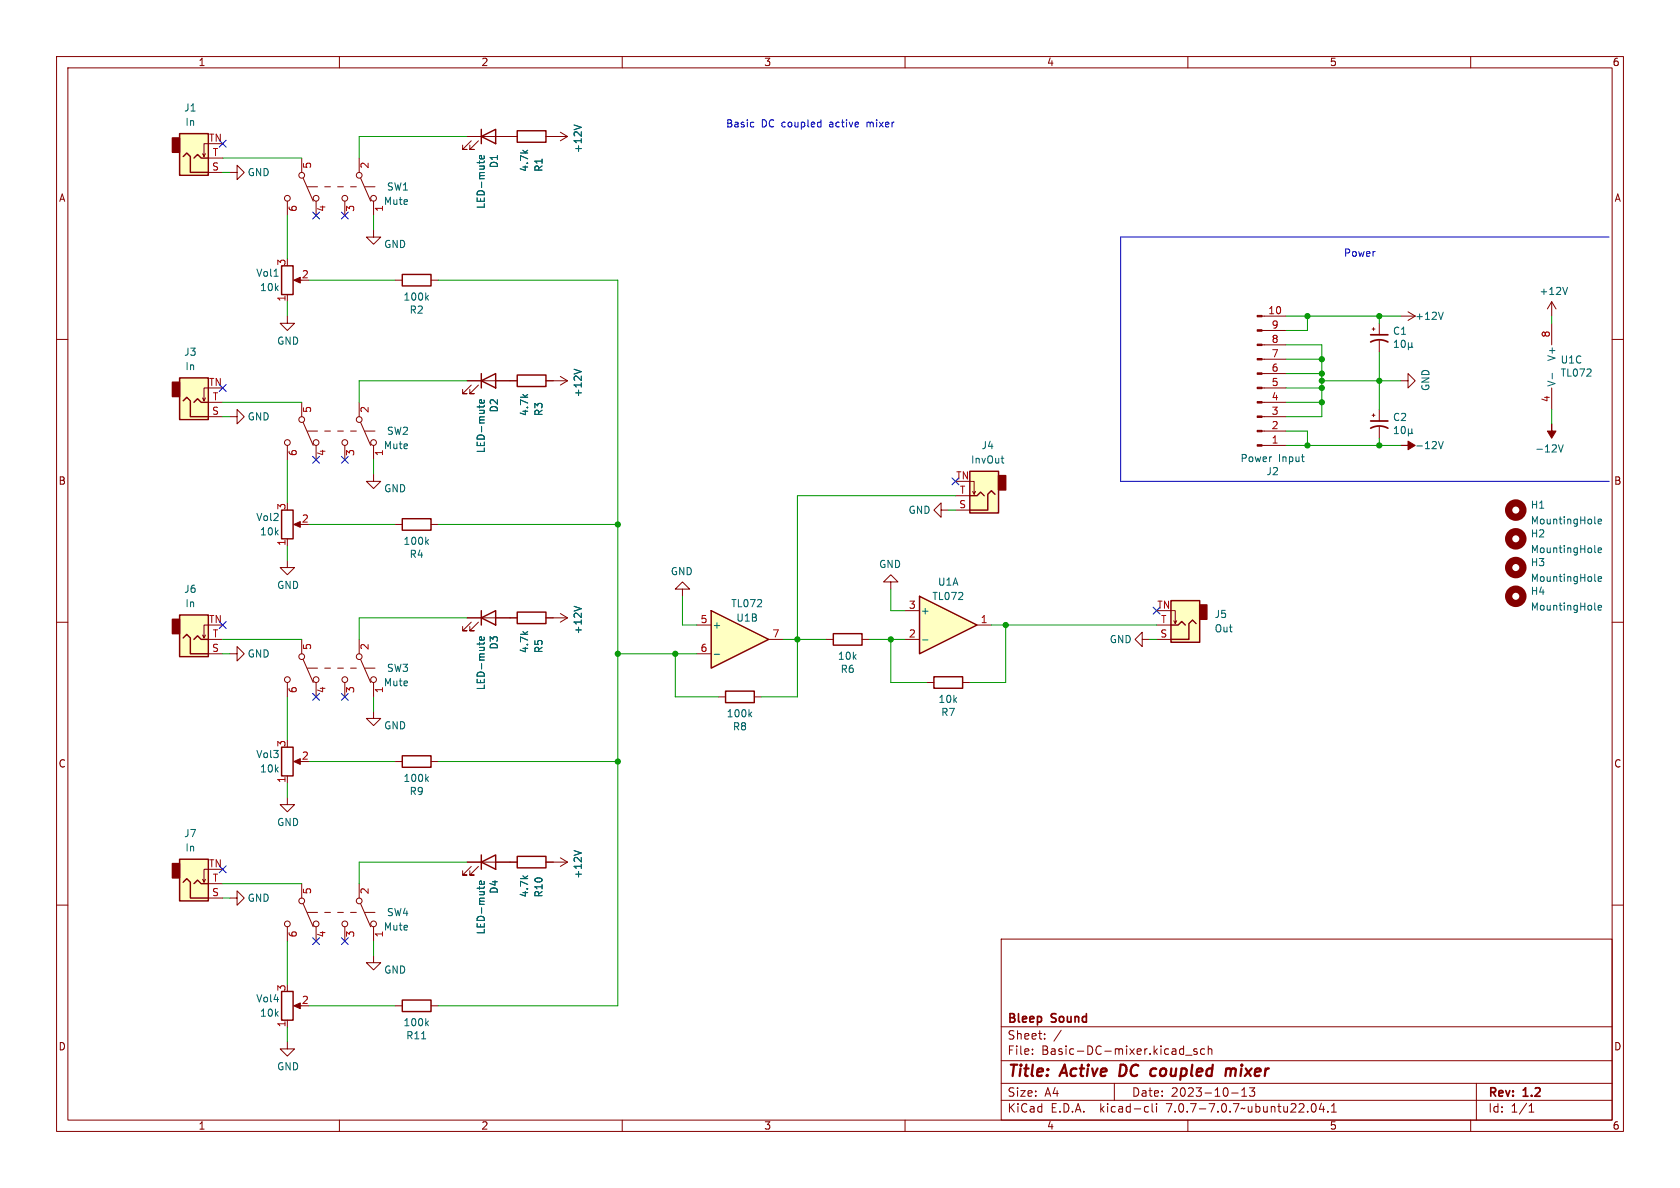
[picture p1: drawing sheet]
<svg xmlns="http://www.w3.org/2000/svg" width="297mm" height="210mm" viewBox="0 0 297 210" stroke-linecap="round" stroke-linejoin="round" font-family="sans-serif">
<g fill="none" stroke="#840000" stroke-width=".18">
<path d="M10 10h277v190h-277zM12 12h273v186h-273zM60 10v2M110 10v2M160 10v2M210 10v2M260 10v2M36.3 27.2l-.2 .5M36.8 25.4h-.7v2.3l-.3-.5M36.8 30.5h2.6M36.8 27.9h2.6M50.8 35.6v2.5"/>
<path d="M53.3 27.9v2.6M53.6 31.5l1.8 4.1M54.4 33h1.7M55.9 35.6v2.5M57.4 33h1M59.7 33h1M61 35.6v2.5M62 33h1M63.5 27.9v2.6M63.8 31.5l1.7 4.1M64.5 33h1.8M66 35.6v2.5"/>
<path d="M10 60h2M50.8 52.1v1.2M52.3 49.5h1M66 40.6v1.3h1.3l-1.3 1.3-1.2-1.3h1.2M69.8 49.5h1.3M76.2 49.5h1.3M223.1 55.9h4.2M223.1 58.4h4.2M242.6 58.2h.5M242.8 57.9v.5M243.8 57.2v2M247.6 55.9h2.6"/>
<path d="M248.9 55.1l1.3 .8M250.2 55.9l-1.3 .7M274.3 53.3l-.7 1.3M274.3 53.3v2.6M274.3 53.3l.8 1.3M285 60h2M223.1 61h4.2M223.1 63.5h4.2M223.1 66h4.2M223.1 68.6h4.2M223.1 71.1h4.2M223.1 73.7h4.2"/>
<path d="M223.1 76.2h4.2M223.1 78.7h4.2M242.6 73.4h.5M242.8 73.2v.5M243.8 60.2v2M243.8 72.4v2M243.8 75.4v2.1M50.8 99.1v1.2h1.3l-1.3 1.3-1.3-1.3h1.3M166.4 90.2v1.2l-1.3-1.2 1.3-1.3v1.3h1.2M168.9 90.2h2.5M168.9 87.6h2.5M171.4 85.1h.8v2.3l.3-.5"/>
<path d="M172 86.9l.2 .5M10 110h2M36.3 112.3l-.2 .5M36.8 110.5h-.7v2.3l-.3-.5M36.8 113h2.6M36.8 115.6h2.6M53.3 113v2.6M53.6 116.6l1.8 4.1M54.4 118.1h1.7M57.4 118.1h1M59.7 118.1h1M62 118.1h1"/>
<path d="M63.5 113v2.6M63.8 116.6l1.7 4.1M64.5 118.1h1.8M146 113h1.3M152.4 113h1.3M157.5 102.9h1.2l-1.2-1.3-1.3 1.3h1.3v1.2M201.9 113v1.3l-1.2-1.3 1.2-1.2v1.2h1.3M285 110h2M50.8 120.7v2.5M50.8 137.2v1.2M52.3 134.6h1M55.9 120.7v2.5"/>
<path d="M61 120.7v2.5M66 125.7v1.3h1.3l-1.3 1.3-1.2-1.3h1.2M66 120.7v2.5M69.8 134.6h1.3M76.2 134.6h1.3M163.8 120.7h1.3M170.2 120.7h1.2M10 160h2M36.3 155.4l-.2 .6M36.8 153.7h-.7v2.3l-.3-.6M36.8 158.8h2.6M36.8 156.2h2.6"/>
<path d="M40.6 158.8h1.3v-1.3l1.3 1.3-1.3 1.2v-1.2M50.8 141v1.2h1.3l-1.3 1.3-1.3-1.3h1.3M53.3 156.2v2.6M53.6 159.8l1.8 4M63.5 156.2v2.6M63.8 159.8l1.7 4M97.8 152.4h2.5M99.1 151.6l1.2 .8M100.3 152.4l-1.2 .8M285 160h2M50.8 163.8v2.6M54.4 161.3h1.7"/>
<path d="M55.9 163.8v2.6M57.4 161.3h1M59.7 161.3h1M61 163.8v2.6M62 161.3h1M64.5 161.3h1.8M66 168.9v1.3h1.3l-1.3 1.3-1.2-1.3h1.2M66 163.8v2.6M69.8 177.8h1.3M76.2 177.8h1.3M177 166h108v32h-108zM50.8 184.2v1.2h1.3l-1.3 1.3-1.3-1.3h1.3"/>
<path d="M60 198v2M110 198v2M160 198v2M177 194.5h108M177 191.5h108M177 187.5h108M177 181.5h108M182.5 186.3v.1M182.5 185.5v.1M184.7 183.6v.1M184.7 182.8v.1M187.6 182.1l-1.3 2"/>
<path d="M197 191.5v3M202.6 195.6l.4 .1M203 196.5l-.4 .1M203.7 195.1v1.3l.2 .2M204.5 195.1v.1M204.5 195.6v1M209.1 185.4l.1 .1M209.2 184.9v1.5M209.2 186.3l-.1 .1M209.6 186.5h1.1M210 198v2M211.6 185.5l-.4-.1-.2 .2 .1 .2 .5 .2v.3h-.6"/>
<path d="M213 185.5l-.5-.1-.3 .3v.4l.2 .2h.6M213.6 185.5l.2-.1 .4 .1v.9M213.6 184.9v1.5M217.7 193.2h1.2M219.5 193.8h.9M219.5 192.7l.5-.4v1.5M220.9 192.3h.9l-.5 .6 .4 .1v.7l-.2 .1h-.4l-.2-.1M232 195.2l.2-.1a.81 .81 0 0 1 .6 .6 .81 .81 0 0 1-.3 .8l-.2 .1a.81 .81 0 0 1-.6-.6 .81 .81 0 0 1 .3-.8zM233.6 195l-.4 1.1h1M234 195.6v1M234.7 196.5v.1M235.4 196.6h.8"/>
<path d="M235.4 195.5l.4-.4v1.5M260 198v2M261 191.5v6.5M270.3 196.6h.9M270.3 195.5l.4-.4v1.5"/>
<circle cx="50.8" cy="35.1" r=".51"/>
<circle cx="53.3" cy="31" r=".51"/>
<circle cx="55.9" cy="35.1" r=".51"/>
<circle cx="61" cy="35.1" r=".51"/>
<circle cx="63.5" cy="31" r=".51"/>
<circle cx="66" cy="35.1" r=".51"/>
<circle cx="53.3" cy="116.1" r=".51"/>
<circle cx="63.5" cy="116.1" r=".51"/>
<circle cx="50.8" cy="120.1" r=".51"/>
<circle cx="55.9" cy="120.1" r=".51"/>
<circle cx="61" cy="120.1" r=".51"/>
<circle cx="66" cy="120.1" r=".51"/>
<circle cx="53.3" cy="159.3" r=".51"/>
<circle cx="63.5" cy="159.3" r=".51"/>
<circle cx="50.8" cy="163.3" r=".51"/>
<circle cx="55.9" cy="163.3" r=".51"/>
<circle cx="61" cy="163.3" r=".51"/>
<circle cx="66" cy="163.3" r=".51"/>
</g>
<path d="M198.1 188.2l-.2 2h.4M203.8 188.9l.6 .1M204.3 190.1l-.6 .1M216.9 189l.5-.1 .2 .3M217.6 189.2l-.1 1M218.4 189a.5 .5 0 0 0-.8 .2" fill="none" stroke="#840000" stroke-width=".4"/>
<g fill="none" stroke="#840000" stroke-width="1.3">
<circle cx="268" cy="95.2" r="1.27"/>
<circle cx="268" cy="90.2" r="1.27"/>
<circle cx="268" cy="105.4" r="1.27"/>
<circle cx="268" cy="100.3" r="1.27"/>
</g>
<g fill="none" stroke="#006464" stroke-width=".18">
<path d="M48.5 48.8h.7M75.4 52.6l.3 .5M75.7 52.2l-.4 .5M255.1 55.2l-.4 1.3M277.1 50.8l-.4 1.3M246.5 76.7h.7M246.5 60.5l.4-.4v1.3M246.5 75.7l.4-.3v1.3M246.5 61.4h.7M247.8 75.5l.2-.1a.68 .68 0 0 1 .5 .6 .68 .68 0 0 1-.5 .7l-.2-.2-.1-.3zM247.8 60.3l.2-.2a.68 .68 0 0 1 .5 .7 .68 .68 0 0 1-.5 .6l-.2-.1-.1-.4zM249 76.5l.2 .2h.2l.2-.2"/>
<path d="M249 60.6v1.2M249 75.8v1.3M249 61.2l.2 .2h.2l.2-.2M249.6 76.5l.2 .2M249.6 60.6v.6M249.6 75.8v.7M249.6 61.2l.2 .2M254.3 78l.4 1.3 .4-1.3M275.5 78.6l.4 1.3 .5-1.3M177 81h.5M177.3 81.9h.2M230.1 80.8h.5"/>
<path d="M230.4 81.6h.2M281.9 97.5l.2 .2M281.9 92.4l.2 .2M282.5 97.3l.6-.1v-.3l-.4-.1-.2 .2 .1 .6h.5M282.5 92.2l.6-.1v-.3h-.4l-.2 .2 .1 .6h.5M281.9 107.7l.2 .2M281.9 102.6l.2 .2M282.5 102.4l.6-.2v-.2l-.4-.1-.2 .2 .1 .6h.5M282.5 107.4l.6-.1v-.2l-.4-.1-.2 .2 .1 .6h.5M75.4 137.7l.3 .4M75.7 137.3l-.4 .5M101.5 150.4l1.3 .4"/>
<path d="M74.5 183.6h.8M75.4 180.8l.3 .5M75.7 180.5l-.4 .5"/>
</g>
<g fill="#ffffc2" stroke="#ffffc2" stroke-width=".18">
<path d="M171.4 83.3h5.1v7.4h-5.1z"/>
<path d="M31.7 23.6h5.1v7.4h-5.1z"/>
<path d="M31.7 151.9h5.1v7.4h-5.1z"/>
<path d="M31.7 108.7h5.1v7.4h-5.1z"/>
</g>
<g fill="#840000" stroke="#840000" stroke-width=".25">
<path d="M176.5 84.1h1.3v2.5h-1.3z"/>
<path d="M30.5 24.4h1.2v2.5h-1.2z"/>
<path d="M30.5 152.7h1.2v2.5h-1.2z"/>
<path d="M30.5 109.5h1.2v2.5h-1.2z"/>
</g>
<g fill="none" stroke="#840000" stroke-width=".25">
<path d="M31.7 23.6h5.1v7.4h-5.1zM32.4 27.7l.6-.6 .7 .6v2.8h3.1M34.3 27.9l.6-.6 .7 .6h1.2M49.8 47h2v5.1h-2zM71.1 48.5h5.1v2h-5.1zM171.4 83.3h5.1v7.4h-5.1zM171.4 87.6h1.3l.7-.6 .6 .6M175.9 87.4l-.6-.7-.7 .7v2.8h-3.2M31.7 108.7h5.1v7.4h-5.1zM32.4 112.8l.6-.7 .7 .7v2.8h3.1M34.3 113l.6-.6 .7 .6h1.2M147.3 112h5.1v2h-5.1z"/>
<path d="M165.1 119.6h5.1v2.1h-5.1zM49.8 132.1h2v5.1h-2zM71.1 133.6h5.1v2h-5.1zM31.7 151.9h5.1v7.4h-5.1zM32.4 156l.6-.7 .7 .7v2.8h3.1M34.3 156.2l.6-.6 .7 .6h1.2M71.1 176.8h5.1v2h-5.1z"/>
</g>
<path d="M242.3 59.2h3.1M242.3 75.7a3.2 3.2 0 0 1 3.1 0M242.3 60.5a3.2 3.2 0 0 1 3.1 0M242.3 74.4h3.1" fill="none" stroke="#840000" stroke-width=".3"/>
<g fill="#840000" stroke="#840000" stroke-width=".18">
<path d="M222.2 55.8h.9v.2h-.9z"/>
<path d="M222.2 58.3h.9v.2h-.9z"/>
<path d="M222.2 60.8h.9v.3h-.9z"/>
<path d="M222.2 63.4h.9v.2h-.9z"/>
<path d="M222.2 65.9h.9v.3h-.9z"/>
<path d="M222.2 68.5h.9v.2h-.9z"/>
<path d="M222.2 71h.9v.2h-.9z"/>
<path d="M222.2 73.5h.9v.3h-.9z"/>
<path d="M222.2 76.1h.9v.2h-.9z"/>
<path d="M222.2 78.6h.9v.3h-.9z"/>
<path d="M274.3 74.9v1.3h.8l-.8 1.3-.7-1.3h.7z"/>
<path d="M51.9 49.5l1.2-.5v1z"/>
<path d="M247.6 78.7h1.3v-.7l1.3 .7-1.3 .8v-.8z"/>
<path d="M51.9 134.6l1.2-.5v1z"/>
</g>
<path d="M162.6 105.4l10.1 5.1-10.1 5.1z" fill="#ffffc2"/>
<path d="M71.1 91.7h5.1v2h-5.1zM85.1 109.2l2.5-1.2v2.5zM85.1 108v2.5M162.6 105.4l10.1 5.1-10.1 5.1zM207 106.2h5.1v7.3h-5.1zM207 110.5h1.3l.6-.6 .6 .6M211.5 110.2l-.7-.6-.6 .6v2.8h-3.2M49.8 175.3h2v5h-2z" fill="none" stroke="#840000" stroke-width=".25"/>
<g fill="none" stroke="#840000" stroke-width=".18">
<path d="M69.8 92.7h1.3M76.2 92.7h1.3M40.6 115.6h1.3v-1.3l1.3 1.3-1.3 1.2v-1.2M82.5 109.2h7.7M83.3 110l-1.5 1.5h.7h-.7v-.8M84.6 110l-1.5 1.5h.7h-.7v-.8M97.8 109.2h2.5M99.1 108.5l1.2 .7M100.3 109.2l-1.2 .8M160 113h2.6M160 108h2.6M172.7 110.5h2.6"/>
<path d="M204.5 110.5h2.5M204.5 113h2.5M207 108h.8v2.2l.2-.5M207.5 109.7l.3 .5M52.3 177.8h1M50.8 180.3v1.3"/>
</g>
<path d="M75.4 95.8l.3 .4M75.7 95.4l-.4 .5M84.8 113.5v.5M85.6 112.6v.4l-.2 .2-.6-.1v-.5h.3l.1 .6M85.6 113.5v.2M101.5 107.2l1.3 .4M163.1 113.1h1" fill="none" stroke="#006464" stroke-width=".18"/>
<path d="M51.9 177.8l1.2-.5v1z" fill="#840000" stroke="#840000" stroke-width=".18"/>
<path d="M207 106.2h5.1v7.3h-5.1z" fill="#ffffc2" stroke="#ffffc2" stroke-width=".18"/>
<path d="M212.1 106.9h1.3v2.6h-1.3z" fill="#840000" stroke="#840000" stroke-width=".25"/>
<path d="M125.7 108l10.2 5-10.2 5.1z" fill="#ffffc2"/>
<g fill="none" stroke="#840000" stroke-width=".25">
<path d="M85.1 24.1l2.5-1.2v2.5zM85.1 22.9v2.5M91.4 23.1h5.1v2h-5.1zM31.7 66.8h5.1v7.4h-5.1zM32.4 70.9l.6-.7 .7 .7v2.8h3.1M34.3 71.1l.6-.6 .7 .6h1.2M85.1 67.3l2.5-1.3v2.6zM85.1 66v2.6M91.4 66.3h5.1v2h-5.1zM49.8 90.2h2v5.1h-2zM91.4 108.2h5.1v2h-5.1zM125.7 108l10.2 5-10.2 5.1z"/>
<path d="M128.3 122.2h5v2h-5zM85.1 152.4l2.5-1.3v2.6zM85.1 151.1v2.6M91.4 151.4h5.1v2h-5.1z"/>
</g>
<g fill="none" stroke="#840000" stroke-width=".18">
<path d="M40.6 30.5h1.3v-1.3l1.3 1.3-1.3 1.3v-1.3M82.5 24.1h8.9M83.3 24.9l-1.5 1.5h.7h-.7v-.7M84.6 24.9l-1.5 1.5h.7h-.7v-.7M96.5 24.1h3.8M99.1 23.4l1.2 .7M100.3 24.1l-1.2 .8M50.8 55.9v1.3h1.3l-1.3 1.2-1.3-1.2h1.3M274.3 57.2v3.8M36.3 70.4l-.2 .5M36.8 68.6h-.7v2.3l-.3-.5M36.8 73.7h2.6"/>
<path d="M36.8 71.1h2.6M40.6 73.7h1.3v-1.3l1.3 1.3-1.3 1.2v-1.2M50.8 78.7v2.6M53.3 71.1v2.6M53.6 74.7l1.8 4M54.4 76.2h1.7M55.9 78.7v2.6M57.4 76.2h1M59.7 76.2h1M61 78.7v2.6M62 76.2h1M63.5 71.1v2.6"/>
<path d="M63.8 74.7l1.7 4M64.5 76.2h1.8M66 78.7v2.6M82.5 67.3h8.9M83.3 68.1l-1.5 1.5h.7h-.7v-.8M84.6 68.1l-1.5 1.5h.7h-.7v-.8M96.5 67.3h3.8M99.1 66.5l1.2 .8M100.3 67.3l-1.2 .8M247.6 67.3h1.3v-1.3l1.3 1.3-1.3 1.3v-1.3M274.3 68.6v3.8M50.8 95.3v1.2"/>
<path d="M52.3 92.7h1M66 83.8v1.3h1.3l-1.3 1.3-1.2-1.3h1.2M82.5 109.2h2.6M87.6 109.2h3.8M96.5 109.2h1.3M120.6 104.1h1.3l-1.3-1.2-1.2 1.2h1.2v1.3M123.2 110.5h2.5M123.2 115.6h2.5M135.9 113h2.5M127 123.2h1.3M133.3 123.2h1.3M82.5 152.4h8.9"/>
<path d="M83.3 153.2l-1.5 1.5h.7h-.7v-.8M84.6 153.2l-1.5 1.5h.7h-.7v-.8M96.5 152.4h1.3"/>
<circle cx="50.8" cy="78.2" r=".51"/>
<circle cx="53.3" cy="74.2" r=".51"/>
<circle cx="55.9" cy="78.2" r=".51"/>
<circle cx="61" cy="78.2" r=".51"/>
<circle cx="63.5" cy="74.2" r=".51"/>
<circle cx="66" cy="78.2" r=".51"/>
</g>
<g fill="none" stroke="#006464" stroke-width=".18">
<path d="M84.8 28.4v.5M85.6 27.5v.4l-.2 .2-.6-.1v-.5h.3l.1 .6M85.6 28.4v.2M101.5 22.1l1.3 .4M84.8 71.6v.5M85.6 70.7v.4l-.2 .2-.6-.1v-.5h.3l.1 .6M85.6 71.6v.1M101.5 65.3l1.3 .4M274.4 66v1M84.8 113.5v.5M85.6 112.6v.4l-.2 .2-.6-.1v-.5h.3l.1 .6M85.6 113.5v.2"/>
<path d="M101.5 107.2l1.3 .4M126.3 115.7h.9M132.5 126.2l.4 .5M132.9 125.9l-.5 .5M84.8 156.7v.5M85.6 155.8v.4l-.2 .2-.6-.1v-.5h.3l.1 .6M85.6 156.7v.1M101.5 150.4l1.3 .4"/>
</g>
<path d="M51.9 92.7l1.2-.5v1z" fill="#840000" stroke="#840000" stroke-width=".18"/>
<path d="M31.7 66.8h5.1v7.4h-5.1z" fill="#ffffc2" stroke="#ffffc2" stroke-width=".18"/>
<path d="M30.5 67.6h1.2v2.5h-1.2z" fill="#840000" stroke="#840000" stroke-width=".25"/>
<path d="M133.1 21.6l.2 .1M133.3 22.4h-.2M145 21.6l.1 .1M145.1 21.2v1.2M145.1 22.4h-.1M284.5 41.9h-86.4v43.2h86.4" fill="none" stroke="#0000c2" stroke-width=".18"/>
<g fill="none" stroke="#009600" stroke-width=".18">
<path d="M39.4 27.9h13.9M39.4 30.5h1.2M50.8 38.1v7.6M66 38.1v2.5M82.5 24.1h-19v3.8M50.8 53.3v2.6M54.6 49.5h15.2M77.5 49.5h31.7v128.3h-31.7M227.3 55.9h20.3M231.1 55.9v2.5h-3.8M243.8 55.9v1.3M274.3 55.9v1.3"/>
<path d="M39.4 71.1h13.9M39.4 73.7h1.2M82.5 67.3h-19v3.8M227.3 61h6.4v12.7h-6.4M227.3 78.7h20.3M227.3 76.2h3.8v2.5M227.3 68.6h6.4M227.3 66h6.4M227.3 71.1h6.4M227.3 63.5h6.4M233.7 67.3h13.9M243.8 62.2v10.2"/>
<path d="M243.8 77.5v1.2M274.3 72.4v2.5M50.8 81.3v7.6M50.8 96.5v2.6M54.6 92.7h15.2M66 81.3v2.5M77.5 92.7h31.7M167.6 90.2h1.3M168.9 87.6h-27.9v35.6h-6.4M39.4 115.6h1.2M39.4 113h13.9M82.5 109.2h-19v3.8"/>
<path d="M109.2 115.6h14M119.4 115.6v7.6h7.6M120.6 105.4v5.1h2.6M138.4 113h7.6M153.7 113h6.3M157.5 113v7.7h6.3M157.5 104.1v3.9h2.5M175.3 110.5h29.2M177.8 110.5v10.2h-6.4M203.2 113h1.3M50.8 123.2v7.6M50.8 138.4v2.6"/>
<path d="M54.6 134.6h15.2M66 123.2v2.5M77.5 134.6h31.7M39.4 156.2h13.9M39.4 158.8h1.2M82.5 152.4h-19v3.8M50.8 166.4v7.6M54.6 177.8h15.2M66 166.4v2.5M50.8 181.6v2.6"/>
</g>
<g fill="none" stroke="#000084" stroke-width=".18">
<path d="M38.8 24.8l1.2 1.2M40 24.8l-1.2 1.2M55.3 37.5l1.2 1.2M56.5 37.5l-1.2 1.2M60.4 37.5l1.2 1.2M61.6 37.5l-1.2 1.2M38.8 68l1.2 1.2M40 68l-1.2 1.2M55.3 80.7l1.2 1.2M56.5 80.7l-1.2 1.2M60.4 80.7l1.2 1.2M61.6 80.7l-1.2 1.2"/>
<path d="M168.3 84.5l1.2 1.2M169.5 84.5l-1.2 1.2M38.8 109.9l1.2 1.2M40 109.9l-1.2 1.2M203.9 107.3l1.2 1.3M205.1 107.3l-1.2 1.3M55.3 122.6l1.2 1.2M56.5 122.6l-1.2 1.2M60.4 122.6l1.2 1.2M61.6 122.6l-1.2 1.2M38.8 153.1l1.2 1.2M40 153.1l-1.2 1.2"/>
<path d="M55.3 165.8l1.2 1.2M56.5 165.8l-1.2 1.2M60.4 165.8l1.2 1.2M61.6 165.8l-1.2 1.2"/>
</g>
<g fill="#009600" stroke="#009600" stroke-width=".18">
<circle cx="119.4" cy="115.6" r=".46"/>
<circle cx="109.2" cy="92.7" r=".46"/>
<circle cx="231.1" cy="55.9" r=".46"/>
<circle cx="243.8" cy="55.9" r=".46"/>
<circle cx="233.7" cy="63.5" r=".46"/>
<circle cx="233.7" cy="71.1" r=".46"/>
<circle cx="231.1" cy="78.7" r=".46"/>
<circle cx="157.5" cy="113" r=".46"/>
<circle cx="177.8" cy="110.5" r=".46"/>
<circle cx="233.7" cy="68.6" r=".46"/>
<circle cx="243.8" cy="67.3" r=".46"/>
<circle cx="233.7" cy="67.3" r=".46"/>
<circle cx="233.7" cy="66" r=".46"/>
<circle cx="243.8" cy="78.7" r=".46"/>
<circle cx="109.2" cy="134.6" r=".46"/>
<circle cx="109.2" cy="115.6" r=".46"/>
<circle cx="141" cy="113" r=".46"/>
</g>
<g font-size="2.8" fill="#840000">
<text x="178" y="190.9">Title:</text>
<text x="187.7" y="190.9">Active</text>
<text x="198.7" y="190.9">DC</text>
<text x="205.1" y="190.9">coupled</text>
<text x="219.1" y="190.9">mixer</text>
</g>
<g font-size="2.1" fill="#840000">
<text x="178" y="184">Sheet:</text>
<text x="178" y="181.2">Bleep</text>
<text x="186" y="181.2">Sound</text>
<text x="178" y="186.7">File:</text>
<text x="184.1" y="186.7">Basic-DC-mixer.kicad_sch</text>
<text x="178" y="196.9">KiCad</text>
<text x="178" y="194.1">Size:</text>
<text x="184.7" y="194.1">A4</text>
<text x="185.7" y="196.9">E.D.A.</text>
<text x="194.6" y="196.9">kicad-cli</text>
<text x="200" y="194.1">Date:</text>
<text x="206.5" y="196.9">7.0.7-7.0.7~ubuntu22.04.1</text>
<text x="207" y="194.1">2023-10-13</text>
<text x="263" y="194.3">Rev:</text>
<text x="263" y="196.9">Id:</text>
<text x="267.1" y="196.9">1/1</text>
<text x="269.4" y="194.3">1.2</text>
</g>
<g font-size="1.8" fill="#840000">
<text x="35" y="11.9">1</text>
<text x="85" y="11.9">2</text>
<text x="135" y="11.9">3</text>
<text x="185" y="11.9">4</text>
<text x="235" y="11.9">5</text>
<text x="285" y="11.9">6</text>
<text x="10.3" y="35.9">A</text>
<text x="285.3" y="35.9">A</text>
<text x="10.3" y="85.9">B</text>
<text x="285.3" y="85.9">B</text>
<text x="10.3" y="135.9">C</text>
<text x="285.3" y="135.9">C</text>
<text x="10.3" y="185.9">D</text>
<text x="285.3" y="185.9">D</text>
<text x="35" y="199.9">1</text>
<text x="85" y="199.9">2</text>
<text x="135" y="199.9">3</text>
<text x="185" y="199.9">4</text>
<text x="235" y="199.9">5</text>
<text x="285" y="199.9">6</text>
</g>
<g font-size="1.8" fill="#006464">
<text x="32.5" y="19.9">J1</text>
<text x="32.7" y="22.5">In</text>
<text x="88.2" y="29.8" transform="rotate(-90 88.2 29.8)">D1</text>
<text x="103" y="27.2" transform="rotate(-90 103 27.2)">+12V</text>
<text x="43.7" y="31.3">GND</text>
<text x="68.3" y="33.9">SW1</text>
<text x="93.6" y="30.5" transform="rotate(-90 93.6 30.5)">4.7k</text>
<text x="96.1" y="30.5" transform="rotate(-90 96.1 30.5)">R1</text>
<text x="67.8" y="36.4">Mute</text>
<text x="85.9" y="37" transform="rotate(-90 85.9 37)">LED-mute</text>
<text x="67.8" y="44">GND</text>
<text x="45.2" y="49.1">Vol1</text>
<text x="45.9" y="51.7">10k</text>
<text x="71.2" y="53.3">100k</text>
<text x="272.1" y="52.3">+12V</text>
<text x="72.3" y="55.7">R2</text>
<text x="246.2" y="59.4">C1</text>
<text x="250.1" y="56.7">+12V</text>
<text x="32.5" y="63.1">J3</text>
<text x="32.7" y="65.6">In</text>
<text x="48.9" y="61.1">GND</text>
<text x="275.2" y="64" transform="rotate(-90 275.2 64)">V+</text>
<text x="275.8" y="64.5">U1C</text>
<text x="103" y="70.3" transform="rotate(-90 103 70.3)">+12V</text>
<text x="252.9" y="69.2" transform="rotate(-90 252.9 69.2)">GND</text>
<text x="275.2" y="68.5" transform="rotate(-90 275.2 68.5)">V-</text>
<text x="275.8" y="66.8">TL072</text>
<text x="43.7" y="74.5">GND</text>
<text x="68.3" y="77.1">SW2</text>
<text x="88.2" y="73" transform="rotate(-90 88.2 73)">D2</text>
<text x="93.6" y="73.7" transform="rotate(-90 93.6 73.7)">4.7k</text>
<text x="96.1" y="73.7" transform="rotate(-90 96.1 73.7)">R3</text>
<text x="246.2" y="74.6">C2</text>
<text x="67.8" y="79.6">Mute</text>
<text x="85.9" y="80.2" transform="rotate(-90 85.9 80.2)">LED-mute</text>
<text x="171.6" y="82.1">InvOut</text>
<text x="173.4" y="79.6">J4</text>
<text x="219.2" y="81.9">Power</text>
<text x="226" y="81.9">Input</text>
<text x="250.1" y="79.6">-12V</text>
<text x="271.3" y="80.2">-12V</text>
<text x="67.8" y="87.2">GND</text>
<text x="223.8" y="84.2">J2</text>
<text x="45.2" y="92.3">Vol2</text>
<text x="45.9" y="94.8">10k</text>
<text x="160.5" y="91">GND</text>
<text x="270.5" y="95.2">H2</text>
<text x="270.5" y="90.1">H1</text>
<text x="270.5" y="92.9">MountingHole</text>
<text x="71.2" y="96.5">100k</text>
<text x="72.3" y="98.8">R4</text>
<text x="118.5" y="101.9">GND</text>
<text x="155.3" y="100.6">GND</text>
<text x="270.5" y="98">MountingHole</text>
<text x="270.5" y="100.3">H3</text>
<text x="32.5" y="105">J6</text>
<text x="32.7" y="107.5">In</text>
<text x="48.9" y="104.3">GND</text>
<text x="129.2" y="107.5">TL072</text>
<text x="164.7" y="106.3">TL072</text>
<text x="165.7" y="103.7">U1A</text>
<text x="270.5" y="105.4">H4</text>
<text x="270.5" y="103.1">MountingHole</text>
<text x="103" y="112.2" transform="rotate(-90 103 112.2)">+12V</text>
<text x="125.9" y="111.4">+</text>
<text x="130.1" y="110.1">U1B</text>
<text x="162.7" y="108.8">+</text>
<text x="196.1" y="113.9">GND</text>
<text x="214.6" y="109.4">J5</text>
<text x="214.6" y="112">Out</text>
<text x="270.5" y="108.1">MountingHole</text>
<text x="43.7" y="116.4">GND</text>
<text x="68.3" y="119">SW3</text>
<text x="88.2" y="114.9" transform="rotate(-90 88.2 114.9)">D3</text>
<text x="93.6" y="115.6" transform="rotate(-90 93.6 115.6)">4.7k</text>
<text x="96.1" y="115.6" transform="rotate(-90 96.1 115.6)">R5</text>
<text x="148" y="116.8">10k</text>
<text x="148.5" y="119.2">R6</text>
<text x="67.8" y="121.5">Mute</text>
<text x="85.9" y="122.1" transform="rotate(-90 85.9 122.1)">LED-mute</text>
<text x="165.8" y="124.5">10k</text>
<text x="67.8" y="129.1">GND</text>
<text x="128.4" y="127">100k</text>
<text x="129.5" y="129.3">R8</text>
<text x="166.3" y="126.8">R7</text>
<text x="45.2" y="134.2">Vol3</text>
<text x="45.9" y="136.8">10k</text>
<text x="71.2" y="138.4">100k</text>
<text x="72.3" y="140.7">R9</text>
<text x="32.5" y="148.2">J7</text>
<text x="48.9" y="146.2">GND</text>
<text x="32.7" y="150.7">In</text>
<text x="103" y="155.4" transform="rotate(-90 103 155.4)">+12V</text>
<text x="43.7" y="159.6">GND</text>
<text x="88.2" y="158.1" transform="rotate(-90 88.2 158.1)">D4</text>
<text x="93.6" y="158.7" transform="rotate(-90 93.6 158.7)">4.7k</text>
<text x="96.1" y="158.7" transform="rotate(-90 96.1 158.7)">R10</text>
<text x="67.8" y="164.7">Mute</text>
<text x="68.3" y="162.2">SW4</text>
<text x="85.9" y="165.3" transform="rotate(-90 85.9 165.3)">LED-mute</text>
<text x="67.8" y="172.3">GND</text>
<text x="45.2" y="177.4">Vol4</text>
<text x="45.9" y="179.9">10k</text>
<text x="71.2" y="181.6">100k</text>
<text x="71.7" y="183.9">R11</text>
<text x="48.9" y="189.4">GND</text>
</g>
<g font-size="1.8" fill="#0000c2">
<text x="128.3" y="22.6">Basic</text>
<text x="134.6" y="22.6">DC coupled</text>
<text x="146.9" y="22.6">active</text>
<text x="153.7" y="22.6">mixer</text>
<text x="237.5" y="45.5">Power</text>
</g>
<g font-size="1.8" fill="#a90000">
<text x="36.8" y="25.1">TN</text>
<text x="37.5" y="27.7">T</text>
<text x="55.3" y="29.9" transform="rotate(-90 55.3 29.9)">5</text>
<text x="65.5" y="29.9" transform="rotate(-90 65.5 29.9)">2</text>
<text x="37.4" y="30.2">S</text>
<text x="52.8" y="37.5" transform="rotate(-90 52.8 37.5)">6</text>
<text x="57.9" y="37.5" transform="rotate(-90 57.9 37.5)">4</text>
<text x="62.9" y="37.5" transform="rotate(-90 62.9 37.5)">3</text>
<text x="68" y="37.5" transform="rotate(-90 68 37.5)">1</text>
<text x="50.5" y="47.1" transform="rotate(-90 50.5 47.1)">3</text>
<text x="50.5" y="53.4" transform="rotate(-90 50.5 53.4)">1</text>
<text x="53.3" y="49.3">2</text>
<text x="224.1" y="55.6">10</text>
<text x="224.7" y="58.2">9</text>
<text x="274.1" y="59.8" transform="rotate(-90 274.1 59.8)">8</text>
<text x="224.7" y="65.8">6</text>
<text x="224.7" y="63.2">7</text>
<text x="224.7" y="60.7">8</text>
<text x="36.8" y="68.3">TN</text>
<text x="37.5" y="70.9">T</text>
<text x="224.7" y="70.9">4</text>
<text x="224.7" y="68.3">5</text>
<text x="274.1" y="71.2" transform="rotate(-90 274.1 71.2)">4</text>
<text x="37.4" y="73.4">S</text>
<text x="55.3" y="73.1" transform="rotate(-90 55.3 73.1)">5</text>
<text x="65.5" y="73.1" transform="rotate(-90 65.5 73.1)">2</text>
<text x="224.7" y="75.9">2</text>
<text x="224.7" y="73.4">3</text>
<text x="52.8" y="80.7" transform="rotate(-90 52.8 80.7)">6</text>
<text x="57.9" y="80.7" transform="rotate(-90 57.9 80.7)">4</text>
<text x="62.9" y="80.7" transform="rotate(-90 62.9 80.7)">3</text>
<text x="68" y="80.7" transform="rotate(-90 68 80.7)">1</text>
<text x="224.7" y="78.5">1</text>
<text x="168.9" y="84.8">TN</text>
<text x="169.5" y="89.9">S</text>
<text x="169.6" y="87.4">T</text>
<text x="50.5" y="90.2" transform="rotate(-90 50.5 90.2)">3</text>
<text x="53.3" y="92.5">2</text>
<text x="50.5" y="96.6" transform="rotate(-90 50.5 96.6)">1</text>
<text x="160.6" y="107.7">3</text>
<text x="204.5" y="107.7">TN</text>
<text x="36.8" y="110.2">TN</text>
<text x="37.5" y="112.8">T</text>
<text x="123.8" y="110.2">5</text>
<text x="136.5" y="112.8">7</text>
<text x="160.6" y="112.8">2</text>
<text x="173.3" y="110.2">1</text>
<text x="205" y="112.8">S</text>
<text x="205.2" y="110.2">T</text>
<text x="37.4" y="115.3">S</text>
<text x="55.3" y="115" transform="rotate(-90 55.3 115)">5</text>
<text x="65.5" y="115" transform="rotate(-90 65.5 115)">2</text>
<text x="123.8" y="115.3">6</text>
<text x="52.8" y="122.6" transform="rotate(-90 52.8 122.6)">6</text>
<text x="57.9" y="122.6" transform="rotate(-90 57.9 122.6)">4</text>
<text x="62.9" y="122.6" transform="rotate(-90 62.9 122.6)">3</text>
<text x="68" y="122.6" transform="rotate(-90 68 122.6)">1</text>
<text x="50.5" y="132.2" transform="rotate(-90 50.5 132.2)">3</text>
<text x="53.3" y="134.4">2</text>
<text x="50.5" y="138.5" transform="rotate(-90 50.5 138.5)">1</text>
<text x="36.8" y="153.4">TN</text>
<text x="37.5" y="156">T</text>
<text x="37.4" y="158.5">S</text>
<text x="55.3" y="158.2" transform="rotate(-90 55.3 158.2)">5</text>
<text x="65.5" y="158.2" transform="rotate(-90 65.5 158.2)">2</text>
<text x="52.8" y="165.8" transform="rotate(-90 52.8 165.8)">6</text>
<text x="57.9" y="165.8" transform="rotate(-90 57.9 165.8)">4</text>
<text x="62.9" y="165.8" transform="rotate(-90 62.9 165.8)">3</text>
<text x="68" y="165.8" transform="rotate(-90 68 165.8)">1</text>
<text x="50.5" y="175.3" transform="rotate(-90 50.5 175.3)">3</text>
<text x="53.3" y="177.5">2</text>
<text x="50.5" y="181.7" transform="rotate(-90 50.5 181.7)">1</text>
</g>
</svg>
